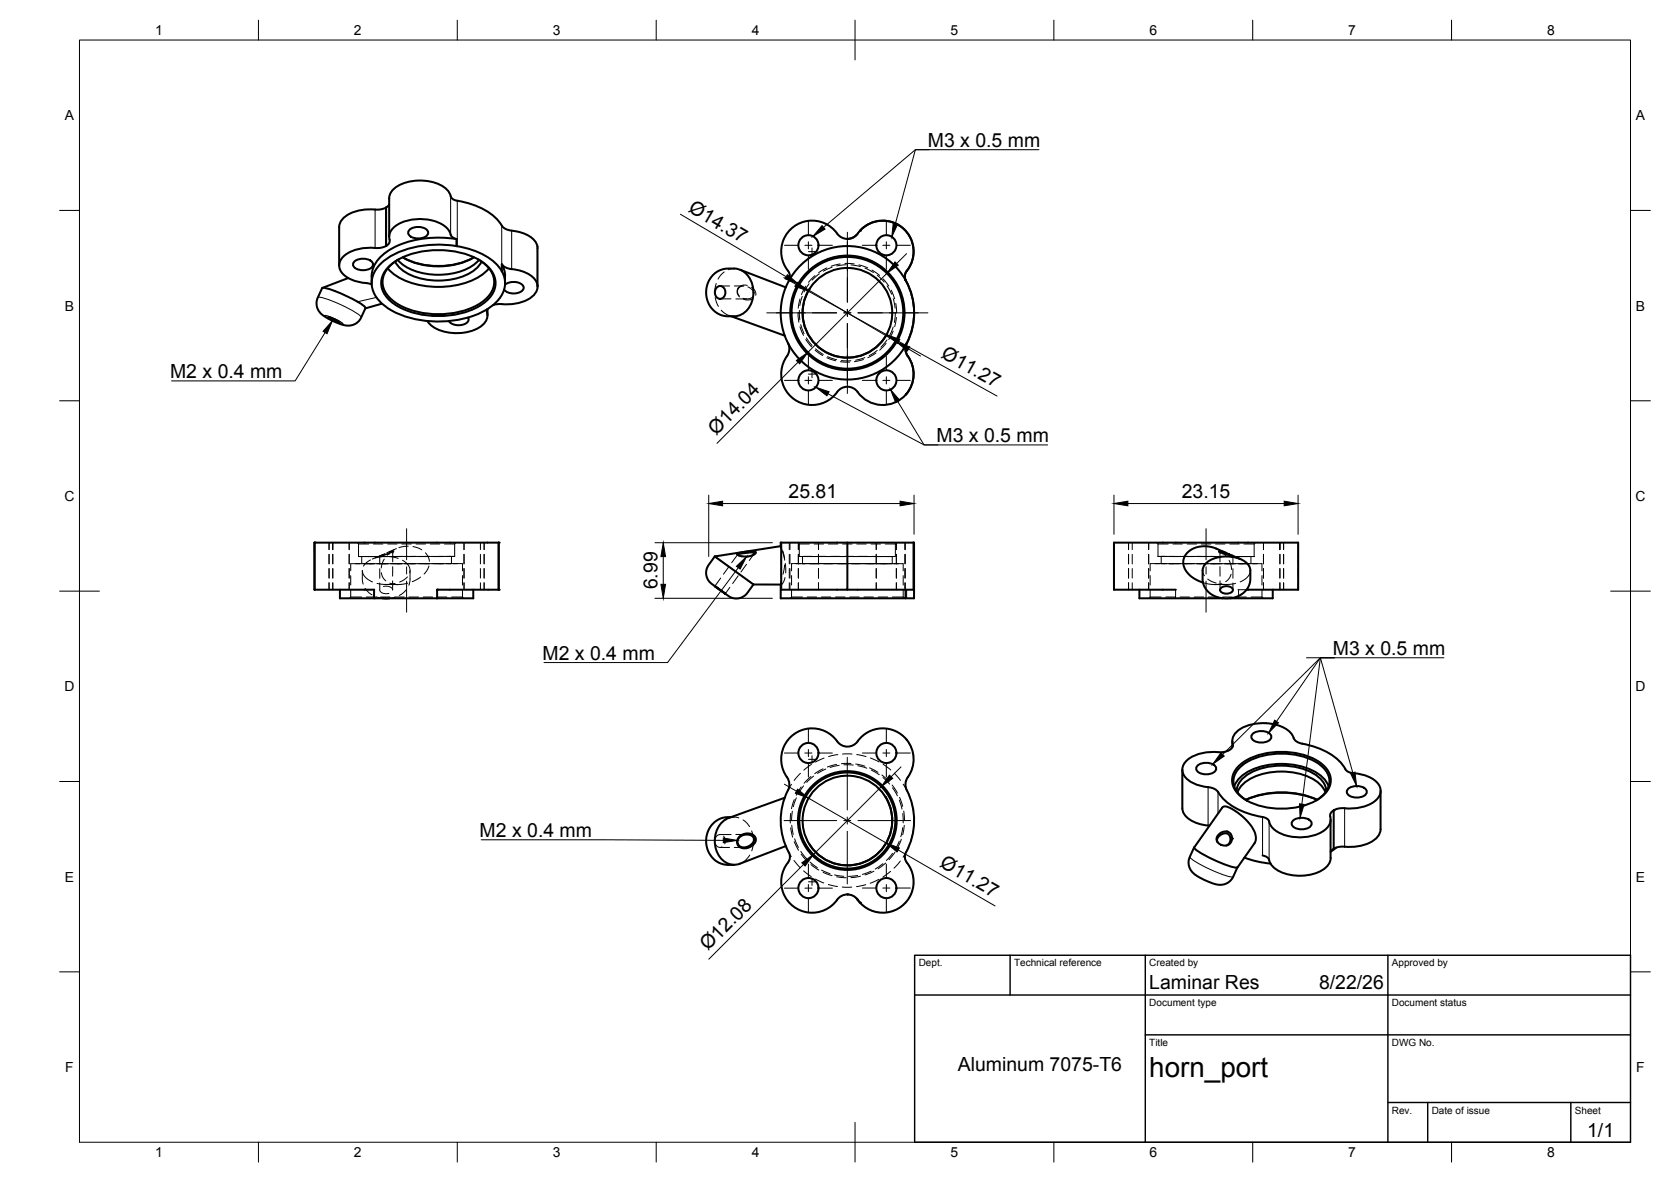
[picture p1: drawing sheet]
<svg xmlns="http://www.w3.org/2000/svg" width="420mm" height="297mm" viewBox="0 0 420 297" stroke-linecap="round" stroke-linejoin="round" font-family="sans-serif">
<!-- layer: Hidden -->
<g fill="none" stroke="#000" stroke-width=".25">
<path d="M216.3 58l-.9 1M179.8 74.8l.8 2.2M180.1 71.2l-.4 2.4M181.1 71.9h2.4M181.1 75.1h2.7M181.3 77.9l1.7 1.3 1.6 .3M182.1 68.4l-1.1 1-.4 .8M183.2 79.3l.7 .2M184.6 67.5l-1.5 .3M184.6 71.9h2.4M185 75.1h2.8M186.1 67.8h.1"/>
<path d="M186.9 71.9h-.3a1.41 1.41 0 0 0-.8 2.4M187.9 71.7h-1a1.66 1.66 0 0 0-1.5 1.1 1.66 1.66 0 0 0 .5 1.8M188 72.1l1.2 .8 .4 .9M189 72.2l.8 .8 .3 .7-.1 .5M189.1 74.8l-1 .3-1.3-.1M189.3 75.1l-1 .3-1.3-.2M200.6 78.6l.3 2.4M201 78l.1 2.4M201.1 75.1l-.4 2.4M201.7 74.5l-.6 2.3M202.6 71.9l-1.1 2.1M203.4 71.3l-1.2 2.1"/>
<path d="M203.5 72.6h.1M204.9 69.3l-1.6 1.7M205.3 70.4l-1.8 2.2M206 68.8l-1.8 1.6M207.9 67.3l-2.1 1.2M208.2 68.4l-2 1.3M209.2 67.1l-2.2 1M211.3 66.3l-2.3 .6M211.6 67.4l-2.3 .6M212.4 66.2l2.4 .1M212.8 66.5l-2.4 .3M212.8 67.4l2.4 .1"/>
<path d="M214 66.6l2.3 .4M216 66.6l2.2 .7M216.4 67.8l2.1 1M217.5 67.4l2.1 1.1M219.2 67.9l2 1.3M219.6 69.4l1.7 1.6M220.6 69.2l1.7 1.7M222 70l1.5 1.9M222.1 71.9l1.2 2M223 71.8l1.2 2.1M223.8 75l.5 2.4M224.1 72.9l.9 2.2"/>
<path d="M224.3 78.6l-.2 2.3M224.6 75.1l.5 2.3M225.1 78.6l-.2 2.4M225.2 76.2l.2 2.4M225.4 79.8l-.4 2.3M201.1 82.1l.9 2.2M201.3 81.6l.9 2.2M202.6 85.3l1.5 1.9M202.8 84.9l1.4 1.9M204.9 88l2 1.4M205.1 87.7l1.9 1.4M207.9 89.9l2.2 .8"/>
<path d="M208.1 89.6l2.3 .8M211.3 90.9l2.4 .1M211.5 90.6l2.5 .1M217.1 90.3l-2.3 .6M217.5 89.9l-2.4 .6M220.3 88.7l-2.1 1.2M220.6 88.1l-2.1 1.3M222.6 84.6h.1M222.8 86.3l-1.6 1.7M223 85.4l-1.5 1.9M223.8 82.1l-1.2 2.5M224.6 82.2l-.9 2.2"/>
<path d="M224.6 83.2l-1.1 2.1M82.7 136.4v1.7M82.7 139.3v2.4M83.7 138.1v-1.7v1.7M83.7 139.3v2.4M87.8 136.4v1.7M87.8 139.3v2.4M89.8 136.4l.3 .3M90.1 136.7h2.6M90.1 136.7v3.2M90.7 139.9h-.6h4h-2.3M91 139.9v1.8"/>
<path d="M91.2 139.9h2.4M93 139.9h2.3M93.9 136.7h2.4M94.7 139.9h2.3M95.2 139.9l.3 .1v1.7M95.3 139.9h2.3zM95.7 139.6l-2.1 .9M96.5 139.9h2.3M96.6 139.9l-2.3 .4M96.8 139.1l-1.6 .8 1.5-.6M97.5 136.7h2.3M97.8 139.9l2.3 .4"/>
<path d="M97.9 138.7l1.1-.1-1.1 .4M98 139.2l-2.2 .6M98.2 139.9h2.3M98.4 138.8l-2.2 .9M98.7 138.9v2.3M98.8 139.9l2.3-.1zM99 138.6l-.3 .4M99.2 138.1l-1.9 1.4M99.7 137.9l-2.4 1M99.9 139.8h2.3M101 136.7h2.4M101.7 139.9h2.3"/>
<path d="M102.2 139.8h2.3zM102.7 137.3l-2.4 .3M103.4 139.8h4.6h-2.3M103.8 137.4l1.1 .2 1.1 .6M104.6 136.7h2.4M105.1 139.9h2.3M106.8 139.8l4.6 .1M107 138.9l.6 .9 .4 1.2M108.2 136.7h2.4M108.6 139.9h2.3M109.2 139.8h2.3M110.3 139.8h4h-.6"/>
<path d="M111.8 136.7h2.5M112.1 139.8h1.4h-.9M113.5 139.8v1.8M114.3 136.7v3.1M114.6 136.4l-.3 .3M116.7 136.4v1.7M116.7 139.3v2.4M120.8 136.4v1.7M120.8 139.3v2.4M121.7 136.4v1.7M121.7 139.3v2.4M179.7 139.8l4.3 3.2"/>
<path d="M179.7 139.8h.1M185.3 139.3l.1 .2M186.6 139.9l-.8-.2-.4-.3-1.4 2M189.2 139.6l-1.5 .4M189.4 139.5l-.4 .1M189.5 139.2l-1.1 1.7M196.3 137.3l.1 .1M196.3 137.3h.1M196.4 137.7l.9 2.7M196.4 136.4v1.7M196.4 139.3v2.4M196.8 138.5l.5 2.3"/>
<path d="M198.5 136.4v1.7M198.5 139.3v2.4M198.6 136.4v1.7M198.6 139.3v2.4M200.6 136.4l.4 .3M200.7 136.4v1.7M200.7 139.3v2.4M201 136.7v3.1l2.3 .1M201 136.7h2.5M202.1 139.8l4.6 .1M204.1 139.8h-2.3v1.9M204.7 136.7h2.4"/>
<path d="M205.6 139.8l4.6 .1M205.8 136.4v1.7M205.8 139.3v2.4M207.6 139.8l-4.7 .1M208.3 136.7h2.4M209 139.8l4.6 .1M209.9 139.9h2.3M211 139.8l-4.6 .1M211.9 136.7h2.3M212.2 139.8h2.3M212.5 139.8l4.6 .1M215.4 136.7h2.4"/>
<path d="M215.9 139.8l4.6 .1M216.8 139.9h4.6M218 139.8l-4.7 .1M219 136.7h2.4M219.4 139.8l4.6 .1M220.3 139.9h4h-.6M220.3 136.4v1.7M220.3 139.3v2.4M222.6 136.7h2.5M224.3 139.9v1.8h-2.3M225.1 136.7v3.2h-2.3M225.4 136.4v1.7"/>
<path d="M225.4 139.3v2.4M225.5 136.4l-.4 .3M227.5 136.4v1.7M227.5 139.3v2.4M227.6 136.4v1.7M227.6 139.3v2.4M280.1 136.4v1.7M280.1 139.3v2.4M283.8 136.4v1.7M283.8 139.3v2.4M284.7 136.4v1.7M284.7 139.3v2.4"/>
<path d="M288.8 136.4v1.7M288.8 139.3v2.4M290.9 136.4l.3 .3M291.2 136.7h2.5M291.2 136.7v3.1M291.8 139.8h-.6h4M292 139.8v1.8M292.8 139.8h-.8h1.4M294 139.8h2.3M294 139.9h2.4M294.6 139.9h2.3M294.9 136.7h2.4"/>
<path d="M296.4 139.8h2.3M297.5 139.8h2.3M297.5 139.9h2.3M298 139.9h2.4M298.5 136.7h2.4M299.8 139.8h2.3M300.9 139.8h2.4zM301.5 139.9h2.3M302.1 136.7h2.4M303.3 139.8l2.3 .1M304.4 139.8l2.3 .1M304.4 139.9h2.3"/>
<path d="M305 139.9h2.3M305.6 136.7h2.4M305.8 137.9l1.3 .7 1.3 1.2M306.5 138.6l.3 .4M306.7 139.9h2.3M306.7 138.9v2.3M307.9 139.9h2.3zM308.1 139.1l1.9 .9-.9-.4-1.7-.4M308.5 139.9h2.3M309.2 136.7h2.4M309.4 139.5l.8 .4-.4-.3M310.2 139.9h2.3"/>
<path d="M310.2 139.9l-.2 .1v1.7M311.9 139.9h2.3M312.8 136.7h2.5M313.6 139.9h-2.3h4h-.5M314.5 139.9v1.8M315.3 136.7v3.2M315.7 136.4l-.4 .3M317.7 136.4v1.7M317.7 139.3v2.4M321.8 138.1v-1.7v1.7M321.8 139.3v2.4M322.7 136.4v1.7"/>
<path d="M322.7 139.3v2.4M326.4 136.4v1.7M326.4 139.3v2.4M82.7 142.9v2.4M82.7 146.5v1.7M83.7 142.9v2.4M83.7 146.5v1.7M87.8 142.9v2.4M87.8 146.5v1.7M88.2 150h2.7M88.2 144.7v2.3M88.2 148.2v1.8"/>
<path d="M88.2 150l-.3 .4M89.3 141.7h4.7M90.6 141.7h-2.4v1.8M91.1 143.3v2.3l.2 1.2M91.1 143.4a3.5 3.5 0 0 0 2.6 2.8M91.2 141.7h2.4M91.8 147.9l1 1.1 .7 .5M91.8 141.7h2.3M92.1 150h2.4M92.9 141.7h4.7M93.2 140.7l-1.1 .7-.7 .9M94.1 148.2h.1"/>
<path d="M94.6 150l1.6 .4M94.7 141.7h2.3M94.8 146.6a9.8 9.8 0 0 0 4.5 0M95.3 141.7h2.3M95.5 146.5v1.8a1.74 1.74 0 0 0 2.3 .8M95.5 142.9v2.4M95.7 150h2.4M95.9 143.9l.3 1 .8 1.1M96.4 141.7h2.3M96.6 140.5l-.5 1-.2 1.2M97 146.9h3M98 146.5l1.7 .4 2.8-.4"/>
<path d="M98.2 141.7h2.3M98.7 146v2.3a1.71 1.71 0 0 0-2.3-.9M98.7 142.4v2.4M98.8 141.7h2.3zM99.3 150h2.3M99.3 150.1l-1.3 .3M99.9 141.7h2.3M101.2 140.8a2.84 2.84 0 0 1 1.8 3.1M101.7 141.7h2.3M102.2 141.7h2.3M102.2 141.6h2.4M102.2 148.1l-.8 .9-1 .6"/>
<path d="M102.4 145l-.9 .7-1 .6M102.8 150h2.4M103.1 143.4v2.4l-.3 1.3M103.4 141.7h2.3M105.1 141.6h2.3M105.7 141.7h2.3M105.7 145l-2 1.2M105.7 141.6h2.4M106.4 150h2.4M107.8 142.2l-.3 .8-.9 1.3M108.6 141.6h2.3M109.2 141.7h2.3"/>
<path d="M109.8 148.2h.1M110 150h2.4M111.6 141.6l-4.7 .1M112.1 141.6h1.4l-.9 .1M113.6 150h2.7M113.9 141.7l2.4-.1v1.9M115.1 141.6l-4.7 .1M116.3 144.6v2.4M116.3 148.2v1.8M116.3 150l.3 .4M116.7 142.9v2.4M116.7 146.5v1.7"/>
<path d="M120.8 142.9v2.4M120.8 146.5v1.7M121.7 142.9v2.4M121.7 146.5v1.7M181.2 145.3l-1.5 2M183.3 142.4l-1.4 1.9M183.5 147.6l-1.1 1.6M185 143.7l1.9 1.4M185.6 144.7l-1.4 1.9M187.7 141.8l-1.4 1.9M187.9 145.8l1.5 1.1M196.3 146.6v.3"/>
<path d="M196.4 146.9h.1M196.4 142.9v2.4M196.4 146.5v1.7M196.6 145.5l-.3 1 .1 .4M197.3 142l-.4 2.3M197.4 145.1l-.4 1.2-.6 .6M197.5 141.6v2.4M198.5 142.9v2.4M198.5 146.5v1.7M198.6 142.9v2.4M198.6 146.5v1.7M199 150h2.8"/>
<path d="M199 144.6v2.4M199 148.2v1.8M199 150l-.3 .4M200.2 141.7h2.3M200.7 142.9v2.4M200.7 146.5v1.7M201.4 141.6h-2.4v1.9M202.4 141.7h-.6h4M202.5 141.6h2.4M202.9 150h2.4M203.7 141.7h2.3M204.7 141.6l4.6 .1"/>
<path d="M205.8 142.9v2.4M205.8 146.5v1.7M206 141.6h2.4M206.5 150h2.4M207.2 141.7h2.3M208.2 141.6l4.6 .1M209.5 141.6h2.4M210.1 150h2.4M211.6 141.6h2.3M213.7 150h2.3M214 141.7h2.3M215.1 141.6l4.6 .1"/>
<path d="M215.4 141.6l-4.7 .1M217.2 150h2.4M217.7 141.7h4.7M218.5 141.7h4.7M218.9 141.6l-4.7 .1M220.3 142.9v2.4M220.3 146.5v1.7M220.8 150h2.4M221.2 141.7h4.7M224.4 150h2.7M224.7 141.7h2.4M225.4 142.9v2.4"/>
<path d="M225.4 146.5v1.7M227.1 141.7v1.8M227.1 144.7v2.3M227.1 148.2v1.8M227.1 150l.3 .4M227.5 142.9v2.4M227.5 146.5v1.7M227.6 142.9v2.4M227.6 146.5v1.7M228 148.2v2.2M280.1 142.9v2.4M280.1 146.5v1.7"/>
<path d="M283.8 142.9v2.4M283.8 146.5v1.7M284.7 142.9v2.4M284.7 146.5v1.7M288.8 142.9v2.4M288.8 146.5v1.7M289.2 150h2.7M289.2 144.6v2.4M289.2 148.2v1.8M289.2 150l-.3 .4M290.4 141.6l4.7 .1M291.5 141.7l-2.3-.1v1.9"/>
<path d="M293.1 150h2.4M293.4 141.6h-1.4l.8 .1M293.9 141.6h2.3M294 141.7h2.3M294.6 141.6h2.3M295.6 148.2v2.2M296.2 141.7h2.4M296.7 150h2.4M297.4 141.6l4.7 .1M297.5 141.7h2.3M298 141.6h2.4M300.3 150h2.4"/>
<path d="M300.9 141.6l2.4 .1M300.9 141.7h2.4M301.5 141.7h2.3M302.4 143.4l.4 1.3M302.5 146.4l2.9 .5M303.3 141.7h2.3M303.7 145.5l2.1 1M303.8 150h2.4M304.4 141.7h2.3M304.4 141.7h4.7M305 141.7h2.3M306.7 142.4l.1 2.4"/>
<path d="M306.8 146v2.3M307.1 146.7l-1.7 .2M307.4 150h2.4M307.5 150.4h1.8M307.9 141.7h2.3M307.9 141.7h4.7M308.5 141.7h2.3M308.5 146.9h-3M309.1 140.8l.4 1.2 .2 1.1M309.5 144.3l-.5 1.1-.8 .8M310 142.9v2.4M310 146.5v1.8"/>
<path d="M310.7 146.6l-1.7 .3-2-.1M311 150h2.4M311.3 148.2h2.1M311.3 141.7h2.3M311.4 148.2v2.2M311.4 141.7h4.7M311.9 141.7h2.3M314.4 143.3a3.5 3.5 0 0 1-2.6 2.9M314.6 150h2.7M314.9 141.7h2.4v1.8M317.3 144.7v2.3M317.3 148.2v1.8"/>
<path d="M317.3 150l.3 .4M317.7 142.9v2.4M317.7 146.5v1.7M321.8 142.9v2.4M321.8 146.5v1.7M322.7 142.9v2.4M322.7 146.5v1.7M326.4 142.9v2.4M326.4 146.5v1.7M199 197.1l-.9 1.5M201.3 194.3l-1.6 1.8M201.4 197.8l-1.2 2"/>
<path d="M202.1 197.5l-1.3 2M203.9 195.1l-1.7 1.7M204 192.1l-1.9 1.4M204 199.5l-1.2 2M204.6 195l-1.8 1.6M206.6 197l-1.8 1.6M206.9 193.2l-2 1.2M207.2 190.5l-2.2 1M207.6 193.3l-2.1 1.1M209.8 195.4l-2.2 1M210.4 192.1l-2.4 .7M210.7 189.6l-2.4 .5"/>
<path d="M211 192.3l-2.3 .6M211.8 189.5h2.4M212.2 192.2l2.3 .1M213.3 195l-2.4 .1M214 191.9h-2.4M214.5 195l2.3 .6M215.2 192l2.3 .6M215.4 189.6l2.3 .5M215.7 192.4l2.3 .6M217.9 196l2 1.3M218.6 193l2.1 1.1M218.9 190.5l2.1 1"/>
<path d="M219.1 193.5l2 1.2M220.8 198l1.8 2.2M221.7 194.8l1.8 1.6M222 195.4l1.7 1.6M222.1 192.1l1.9 1.4M224.3 197.3l1.3 2M224.4 198l1.2 2M224.9 194.3l1.5 1.8M227.1 197.1l.9 1.5M227.8 185.7l.9 1.3 .5 1.1M228 198.5v.1M228 198.6l.9 2"/>
<path d="M229.4 192.8l-.7 1.8a3.5 3.5 0 0 0-.7 4M229.5 189.2l.2 2.4M179.9 212.1a1.19 1.19 0 0 0 1.6 .7M181.1 213h2.4M181.9 210.1a1.9 1.9 0 0 1 .3 2M183.8 209.7h-2.7a1.42 1.42 0 0 0-1.3 1.4M183.9 205.3h.7M184.6 213h2.4M185 209.7h2.8M185.8 205.5l-1.5-.2-1.1 .3M186.8 206l.7 .6 1 1.1M188.5 214.9l-1.3 1.5-1.1 .7"/>
<path d="M189 208.8a7.4 7.4 0 0 1 0 5M198.3 214.2l.6 1.1M198.8 204.4l-.1 2.4M198.8 208l.5 2.4M199.1 207.4l.4 2.3M199.2 203.9l-.2 2.3M199.6 216.2l1.6 1.8M199.7 200.9l-.7 2.3M199.7 211.5l1.1 2.2M199.8 210.8l1 2.2M200.2 200.5l-.7 2.2M201.4 214l1.4 1.8"/>
<path d="M201.4 214.7l1.6 1.8M201.8 206.1l.2 2.4M202.1 218.8l1.9 1.5M202.3 209.7l1.2 2.5M202.4 202.6l-.5 2.4M203.5 212.2h.1M203.7 216.6l1.8 1.5M203.9 217.3l2 1.4M206.5 218.7l2.2 .9M207 219.2l2.2 .9M209.8 219.9l2.4 .3M219 218.9l-2.2 .8"/>
<path d="M219.7 218.9l-2.2 1M222 217.1l-1.9 1.3M222.6 200.2h.1M222.7 216.9l-1.9 1.4M223.9 219l-1.9 1.4M224.4 214.5l-1.5 1.7M225 214.2l-1.5 1.8M226.1 211.4l-1 2.1M226.1 201l.7 2.3M226.2 200.4l.8 2.2M226.4 216.4l-1.6 1.8M226.6 210.9l-.9 2.2"/>
<path d="M227 204.5l.1 2.3M227 208l-.5 2.3M227.1 215.4l.6-1-.2 .8 .1 .8 1.6 2.8M227.2 203.8l.2 2.4M227.4 207.4l-.4 2.4M228.7 212.2l-1 2.2M229.2 201.7l.5 2.4M229.5 219.9l.2 2.4M229.6 208.8l-.5 2.3M229.8 205.2v2.4M205 220.9l2.1 1M208.3 222.3l2.3 .5"/>
<path d="M210.4 220.3l2.4 .3M211.8 222.9h2.4M213.1 224.8h.1M213.1 224.8l1.2 .3 1.1 .7M215.7 220l-2.4 .2M216.3 226.9l1.8 1.4M216.4 220.2l-2.4 .3M217.7 222.3l-2.4 .5M219.2 228.8l2.3 .5M221 221l-2.2 1M225 228.7l-2.3 .6M227.8 226.6l-1.8 1.6"/>
<path d="M229.5 223.5l-1 2.2"/>
</g>
<!-- layer: Visible -->
<g fill="none" stroke="#000" stroke-width=".51">
<path d="M97.1 52.2v9.6M97.1 52.2a7.4 7.4 0 0 1-4.5 .4 8.8 8.8 0 0 0-6.8 2.8l-.5 1.7v9.6M97.9 51.4l-.8 .8M102.9 57.8a3.5 3.5 0 0 1 4.7 .3 1.58 1.58 0 0 1-1.8 1.8 3 3 0 0 1-3.1-1.1v-.7zM115 50.5l-.5-.2a1.85 1.85 0 0 1-1.4-1.7 7.9 7.9 0 0 0-6.7-3.2 9.8 9.8 0 0 0-7.7 2.4l-.8 1.3v.7v9.7M115 50.4a15.7 15.7 0 0 1 11.4 6.6l.7 .5 1 .4a9.1 9.1 0 0 1 6.5 2.8l.6 1.4-.1 9.9M215.4 59l-1.3 .9-1 .1M216.3 57.9a7.8 7.8 0 0 1 10.9-.4 7.8 7.8 0 0 1 .6 10.9l-.3 1.3 .3 .9M81 72.4a9.7 9.7 0 0 1 4.7 1.3l2.2 1.1a10.6 10.6 0 0 1 4 2.6l-1.1 2.4a4 4 0 0 1-5.7 1.5 11.5 11.5 0 0 1-5-3.2l-.1-.2a3.5 3.5 0 0 1-.1-3.1l1.1-2.4M82.5 79.7l1.5 .5 1.4 .8-1.5-.4zM87.5 69.9l-6.4 2.5M89.1 65.7a3.5 3.5 0 0 1 4.6 .4 1.58 1.58 0 0 1-1.8 1.8 3 3 0 0 1-3.1-1.1v-.7z"/>
<path d="M95.7 66.3a20.7 20.7 0 0 1 14.3-4.8 22.1 22.1 0 0 1 14.5 4.5 6.5 6.5 0 0 1-.5 10.6 24.2 24.2 0 0 1-18.6 3.8 17.1 17.1 0 0 1-10.7-5.6 6.2 6.2 0 0 1 1-8.5zM96 76.3l-4.1 1.2M97.1 61.8l-1.8 .5a11.9 11.9 0 0 0-8.9 2.1 3.1 3.1 0 0 0 1 5.4 15.3 15.3 0 0 0 5.8 1.6l.3 .1M97.9 66.9a19.3 19.3 0 0 1 14.5-4 17.2 17.2 0 0 1 10.2 4 5.5 5.5 0 0 1 0 8.5 19.3 19.3 0 0 1-14.6 3.9 17.2 17.2 0 0 1-10.1-3.9 5.5 5.5 0 0 1 0-8.5zM99.4 65.7a9.7 9.7 0 0 0 6.9 4.4 16.9 16.9 0 0 0 13-2.3l1.3-1.3 .5-.8M100 65.3a14.1 14.1 0 0 0 11.4 3.7 12.9 12.9 0 0 0 9-3.7M100.1 65.2a6.8 6.8 0 0 0-3.9 6.2 7.3 7.3 0 0 0 4.1 5.2 21.6 21.6 0 0 0 21-.7 5.6 5.6 0 0 0 1.8-8.2l-1.7-1.7-1.1-.8M101.5 64.8a19.5 19.5 0 0 0 17.4 0M114.8 60.1v1.8M114.8 60.1l-.8-.4a1.72 1.72 0 0 1-.9-1.3 8.1 8.1 0 0 0-7.2-3.4 9.2 9.2 0 0 0-7.5 2.9 3 3 0 0 0-.4 2.7 1.61 1.61 0 0 1-.9 1.2M114.8 60.1a25.2 25.2 0 0 0-17.7 3.3 7.9 7.9 0 0 0-3.6 7.7M117.7 79.8a1.32 1.32 0 0 1-1.4 1.8 3.2 3.2 0 0 1-3.4-.9"/>
<path d="M119.2 64.7a18.7 18.7 0 0 1-17.9 0M122.6 79.3v-1.6l-.1 .3a3.8 3.8 0 0 1-2.7 4.7 11.9 11.9 0 0 1-11.3-.8l-1-1.2M122.9 67.4a16.9 16.9 0 0 1-12.7 4.7 16.8 16.8 0 0 1-12.7-4.7M126.1 76.4l-2.1 .3M126.2 66.4v1.8M127 71.6a3.5 3.5 0 0 1 4.5 .2 1.22 1.22 0 0 1-1 1.7 3.4 3.4 0 0 1-3.8-.7M127 71.1l-.1-2.7-.7-2 .6 .6 .8 .4a11.5 11.5 0 0 1 6.6 2.4 3.1 3.1 0 0 1-.9 5.1 11.3 11.3 0 0 1-7.2 1.5M180.3 72.2a1.41 1.41 0 0 1 1.7 .1 1.41 1.41 0 0 1 .3 1.7 1.32 1.32 0 0 1-1.5 1.1 1.32 1.32 0 0 1-1.1-1.6l.1-.5zM183.9 79.5l13.4 4.9M184.6 67.5a5.2 5.2 0 0 1 4.8 5.1 5.8 5.8 0 0 1-7 6.8 6.1 6.1 0 0 1-4.9-5.9 6.1 6.1 0 0 1 4.9-6h2.2M186.2 67.8l11.4 4.4M203.5 72.6a11.3 11.3 0 0 0 3.6 15.6 11.3 11.3 0 0 0 15.5-3.6"/>
<path d="M213.1 60l-1-.1-.9-.5a9.2 9.2 0 0 0-6-3.9 7.8 7.8 0 0 0-7.9 4.1 7.8 7.8 0 0 0 1.1 8.8l.2 1.3-.3 .9M213.1 60l1-.1 .8-.5a9.3 9.3 0 0 1 6.1-3.9 7.8 7.8 0 0 1 7.7 3.9 7.8 7.8 0 0 1-.7 8.7M227.7 70.4h.1M227.7 70.4l.1 .2M227.7 70.4a16.8 16.8 0 0 0-25.5-4.6 16.8 16.8 0 0 0 .4 26 16.8 16.8 0 0 0 25.4-5.5M227.8 70.6a16.7 16.7 0 0 1 .2 15.7M228 68a2.34 2.34 0 0 0-.3 2.4M198.1 86.2a3.5 3.5 0 0 1-.7 4.1 7.8 7.8 0 0 0 2.9 10.4 7.8 7.8 0 0 0 10.5-2.6 3.3 3.3 0 0 1 5.3 1 7.8 7.8 0 0 0 10.7 1 7.8 7.8 0 0 0 1.5-10.6M228 86.3l-.4 1.4 .2 1 .4 .8M228 86.3h.1M228 86.2a3.2 3.2 0 0 0 .3 3.3M228.3 89.5a7.6 7.6 0 0 1-.5 9.7"/>
<path d="M179.7 139.8l9.7 7.1M179.7 139.8l-1.5 2.2a3.7 3.7 0 0 0 1.7 5.4l2.5 1.8a3.6 3.6 0 0 0 5.5-.2l1.5-2.1M185.3 139.2a9.2 9.2 0 0 1 4.7-.5 .66 .66 0 0 1-.7 .8 3.7 3.7 0 0 1-4-.3zM185.4 139.4l.1-.1a10.5 10.5 0 0 1 4.1-.3l-.4 .6M196.3 137.3l-16.6 2.5M196.4 136.4v11.8h16.7v-11.8h-16.8l.1 1.3M213.1 136.4h16.6M229.7 136.4v11.8h-16.6M229.7 136.4h.1v14h-2.1M306.9 138.8l1.2 .3M307 138.5h.1M308.2 138.9a11.7 11.7 0 0 0-5-1.6 5 5 0 0 0-5.7 3.7 5.4 5.4 0 0 0 3.9 5l1.1 .4"/>
<path d="M309.2 139.4a3.6 3.6 0 0 0-2.7-.8l2.9 .9 2.5 1M309.8 139.9h.1M79.1 148.2v-11.8h46.3v11.8h-15.5v2.2h9.1v-2.2M79.1 148.2h.1M79.1 148.2h15l-.1 2.2h-8.5v-2.2M94 150.4h15.9M96.2 150.4h1.8M179.7 147.3l2.7 1.9zM189.4 146.9h7M196.3 146.9v3.5h31.4v-2.2M286.5 148.2v2.2h21M295.7 148.2h-15.6v-11.8h46.3v11.8h-13"/>
<path d="M307.1 147.7a1.96 1.96 0 0 1 2.9 .5 1.86 1.86 0 0 1-3.2 0zM314.4 143.3v2.2a5.4 5.4 0 0 1-6 4.9 5.4 5.4 0 0 1-6-4.9v-2.1a3.6 3.6 0 0 1 3-3.1 8.7 8.7 0 0 1 8.2 1.3l.7 1.1 .1 .7M320 148.2v2.2h-10.7M297.3 193.4v9.7M301.1 192.4a3.5 3.5 0 0 1 4.6 .4 1.58 1.58 0 0 1-1.8 1.7 3 3 0 0 1-3.1-1v-.7zM306.3 199.1a15.7 15.7 0 0 0 11.2 6.2M309.9 186.2v1.6M310 186.9a2.07 2.07 0 0 1-2.2 2.1h-.5a12.1 12.1 0 0 0-8.8 2.1 3 3 0 0 0 .2 4.9 12.7 12.7 0 0 0 6.2 2l.8 .5 .6 .6M310.3 197.6a9 9 0 0 1 6.5-4.9 18.4 18.4 0 0 1 15 2 6.2 6.2 0 0 1 2.3 2.9M311.1 199.1a8.4 8.4 0 0 1 6.1-4.5 17.2 17.2 0 0 1 13.9 1.8 5.8 5.8 0 0 1 2.2 2.7M311.4 192.6a16.8 16.8 0 0 1 13.5-3.5 13 13 0 0 1 8.8 4.3 4.8 4.8 0 0 1-1.6 7 18.7 18.7 0 0 1-19.8 0 4.9 4.9 0 0 1-.9-7.8zM315 184.4a3.5 3.5 0 0 1 4.6 .4 1.58 1.58 0 0 1-1.8 1.8 3 3 0 0 1-3.1-1.1v-.7z"/>
<path d="M327.4 186.9a16.4 16.4 0 0 1 10.5 5.7l.4 .7M327.4 186.9l-1-.3-.7-.5a6.2 6.2 0 0 0-5.1-4 10.9 10.9 0 0 0-9.8 2 2.94 2.94 0 0 0-.8 2.8M333.5 198.8a6.1 6.1 0 0 0-4.5-5.1 17.4 17.4 0 0 0-15.7 1.2 5.3 5.3 0 0 0-2.4 3.9M338.3 193.3l1 .8a14 14 0 0 1 6.4 2 3.1 3.1 0 0 1-.2 5.4 12.4 12.4 0 0 1-8.4 1.6l-1.7 .5M339 198.3a3.5 3.5 0 0 1 4.6 .3 1.58 1.58 0 0 1-1.8 1.8 3 3 0 0 1-3.1-1v-.8zM347.1 198.7v9.7a4.5 4.5 0 0 1-3.4 3.7l-3.1 .7h-2.5M183.9 205.3a6.1 6.1 0 0 0-5.9 3.7 6.1 6.1 0 0 0 1.3 6.7 6 6 0 0 0 5.3 1.6M185.8 210.4a2.5 2.5 0 0 1 4.2 .3 2.64 2.64 0 0 1-1.7 2.3 2.64 2.64 0 0 1-2.8-.6 1.73 1.73 0 0 1 .3-2zM185.8 210.5a2.38 2.38 0 0 1 3.8 .3 2.44 2.44 0 0 1-3.9 1.6l-.3-1zM197.3 200.5l-14.1 5.1a6.5 6.5 0 0 0-.3 11.3 4 4 0 0 0 3.2 .1l11.5-4.4M198.1 216.8a7.8 7.8 0 0 0 1.6 11.2 7.8 7.8 0 0 0 11.1-2.3 3.2 3.2 0 0 1 4.9 .4M198.1 216.8l.5-1.3a3.9 3.9 0 0 0-.8-2.4 17 17 0 0 1 .6-15 3.7 3.7 0 0 0-1-3.6 7.8 7.8 0 0 1 2.9-10.4 7.8 7.8 0 0 1 10.5 2.6 3.3 3.3 0 0 0 5.3-1 7.8 7.8 0 0 1 11-.8 7.8 7.8 0 0 1 .9 10.9 3.9 3.9 0 0 0 .6 3.9 17 17 0 0 1-1 14.9l-.1 .9 .3 .9a7.8 7.8 0 0 1-1 11.2 7.8 7.8 0 0 1-11.2-1.5"/>
<path d="M222.6 200.2a11.3 11.3 0 0 1-3.5 15.5 11.3 11.3 0 0 1-15.6-3.5M297.3 203.1a5 5 0 0 0 4.4 4l2.4 .4M300.2 213l-1 2.3a4 4 0 0 0 2.6 5.3 11.8 11.8 0 0 0 5.6 1.7h.2a3.5 3.5 0 0 0 2.5-2l1-2.3M300.3 212.9v.2a27.3 27.3 0 0 0 10.7 4.9h.1M300.3 213l7-10a1.79 1.79 0 0 1 2.4 .2 13.5 13.5 0 0 1 6 6.5l.1 1-.3 1-4.4 6.3M306.1 211.6a1.83 1.83 0 0 1 .9-1.9 1.83 1.83 0 0 1 2.1 .2 1.76 1.76 0 0 1-.7 2.6M306.6 209.6a1.83 1.83 0 0 1 2.6-.2 1.83 1.83 0 0 1 .1 2.6 1.83 1.83 0 0 1-2.6 .1 1.44 1.44 0 0 1-.1-2.5zM312.9 215.5a25 25 0 0 0 6.6 1.5M313.5 201.2a5.6 5.6 0 0 1-3.3-5.8 7.4 7.4 0 0 1 4.7-4.6 18.7 18.7 0 0 1 16.9 1.3 4.8 4.8 0 0 1 .1 8.4l-1 .7M317.5 215l.5 .1a1.85 1.85 0 0 1 1.3 1.7 7.9 7.9 0 0 0 6.7 3.3 9.8 9.8 0 0 0 7.8-2.5l.7-1.3 .1-.7M317.5 205.3l.5 .1a1.56 1.56 0 0 1 1.1 1.1M319.1 206.5a5.7 5.7 0 0 0 4.7 3.6 11.1 11.1 0 0 0 9.8-2 3.1 3.1 0 0 0 .8-3.2 1.61 1.61 0 0 1 1-1.3l-.1 9.7"/>
<path d="M325.1 206.2a3.5 3.5 0 0 1 4.6 .4 1.58 1.58 0 0 1-1.8 1.8 3 3 0 0 1-3.1-1.1v-.7zM331.2 201a23.1 23.1 0 0 0-17.9 0M331.2 201a22.5 22.5 0 0 0-17.9 0M334.6 206v9.6M336 213l-1.4 1 .8-.7M338.1 212.8h-1.5l-1.3 .5M215.4 225.8l.3 .3M215.6 226.1l.7 .8"/>
<circle cx="203.3" cy="61.6" r="2.53"/>
<circle cx="213.1" cy="78.6" r="14.4"/>
<circle cx="213.1" cy="78.6" r="11.3"/>
<circle cx="213.1" cy="78.6" r="14"/>
<circle cx="222.9" cy="61.6" r="2.53"/>
<circle cx="203.3" cy="95.6" r="2.53"/>
<circle cx="222.9" cy="95.6" r="2.53"/>
<circle cx="203.3" cy="189.2" r="2.53"/>
<circle cx="222.9" cy="189.2" r="2.53"/>
<circle cx="213.1" cy="206.2" r="12.1"/>
<circle cx="213.1" cy="206.2" r="12.4"/>
<circle cx="213.1" cy="206.2" r="11.3"/>
<circle cx="203.3" cy="223.2" r="2.53"/>
<circle cx="222.9" cy="223.2" r="2.53"/>
</g>
<g fill="#000">
<circle cx="216.3" cy="58" r=".25"/>
<circle cx="213.1" cy="60.1" r=".25"/>
<circle cx="79.1" cy="136.4" r=".25"/>
<circle cx="125.4" cy="136.4" r=".25"/>
<circle cx="109.9" cy="148.2" r=".25"/>
<circle cx="125.4" cy="148.2" r=".25"/>
<circle cx="308.4" cy="209" r=".25"/>
<circle cx="309.8" cy="210.7" r=".25"/>
<circle cx="335.3" cy="203.7" r=".25"/>
<circle cx="213.1" cy="224.8" r=".25"/>
<circle cx="216.3" cy="226.9" r=".25"/>
</g>
<!-- layer: Visible Narrow -->
<g fill="none" stroke="#000" stroke-width=".25">
<path d="M94.3 52.7v9.6M113.3 49.3v9.7M115 50.5v11.4M126.2 56.7v11.5M128.7 58v9.6M79.9 74.8a12.3 12.3 0 0 1 5.8 1.8 12.3 12.3 0 0 1 5.1 3.2M81.6 79.3a10.1 10.1 0 0 1 4.7 2.1 10.1 10.1 0 0 1-4.7-2.1zM94.6 74.7l-4.7 1.1M122.5 77.9v.6M135.1 61.9v9.9M303.8 197.8v9.7M306.3 199.1v5.3"/>
<path d="M310 186.9v.6M299.2 215.3a12.3 12.3 0 0 0 5.1 3.2 12.3 12.3 0 0 0 5.8 1.8M317.5 205.3v9.7M319.1 206.5v9.6M338.1 203.1v9.7"/>
</g>
<!-- layer: BORDER -->
<g fill="none" stroke="#000" stroke-width=".25">
<path d="M20 10.1h390v276.9h-390zM65 5.1v5M115 5.1v5M165 5.1v5M215 5.1v10M265 5.1v5M315 5.1v5M365 5.1v5M15 52.9h5M410 52.9h5M15 100.7h5M410 100.7h5"/>
<path d="M15 148.6h10M405 148.6h10M15 196.4h5M410 196.4h5M15 244.2h5M410 244.2h5M65 287v5M115 287v5M165 287v5M215 282.1v9.9M265 287v5M315 287v5"/>
<path d="M365 287v5"/>
</g>
<!-- layer: TITLEBLOCK -->
<path d="M230 240.1h180v46.9h-180zM230 250h180M254 240.1v9.9M288 240.1v46.9M349 240.1v46.9M288 260.1h122M349 277.1h61M359 277.1v9.9M395 277.1v9.9" fill="none" stroke="#000" stroke-width=".36"/>
<!-- layer: Smart Centers -->
<g fill="none" stroke="#000" stroke-width=".25">
<path d="M203.3 55.6v3.4M213.1 58.4v17.5M222.9 55.6v3.4M192.8 78.6h17.6M197.2 61.6h3.4M202.4 61.6h1.8M203.3 60.8v1.8M203.3 64.3v3.4M203.3 63.2h1.8M204.2 62.3v1.8M206 61.6h3.3M212.2 78.6h1.8"/>
<path d="M213.1 77.7v1.8M215.7 78.6h17.6M216.8 61.6h3.4M222 61.6h1.8M222.9 60.8v1.8M222.9 64.3v3.4M225.5 61.6h3.4M197.2 95.6h3.4M202.4 95.6h1.8M203.3 89.6v3.3M203.3 94.7v1.8M203.3 98.3v3.3"/>
<path d="M203.3 94h1.8M204.2 93.1v1.8M206 95.6h3.3M213.1 81.3v17.6M216.8 95.6h3.4M222 95.6h1.8M222.9 89.6v3.3M222.9 94.7v1.8M222.9 98.3v3.3M225.5 95.6h3.4M102.2 132.9v7.8M303.3 132.9v7.8"/>
<path d="M102.2 142.5v1.8M102.2 146v7.8M303.3 142.5v1.8M303.3 146v7.8M197.2 189.2h3.4M202.4 189.2h1.8M203.3 183.2v3.4M203.3 188.3v1.8M203.3 191.9v3.4M203.3 190.8h1.8M204.2 189.9v1.8M206 189.2h3.3"/>
<path d="M213 190.3v13.2M216.8 189.2h3.4M222 189.2h1.8M222.9 183.2v3.4M222.9 188.3v1.8M222.9 191.9v3.4M225.5 189.2h3.4M197.1 206.2h13.3M203.3 217.2v3.3M212.2 206.2h1.7M213 205.3v1.8M213 208.9v13.2"/>
<path d="M215.7 206.2h13.3M222.9 217.2v3.3M197.2 223.2h3.4M202.4 223.2h1.8M203.3 222.3v1.8M203.3 225.9v3.3M203.3 221.6h1.8M204.2 220.7v1.8M206 223.2h3.3M216.8 223.2h3.4M222 223.2h1.8M222.9 222.3v1.8"/>
<path d="M222.9 225.9v3.3M225.5 223.2h3.4"/>
</g>
<!-- layer: FD_Dimensions -->
<g fill="none" stroke="#000" stroke-width=".25">
<path d="M171.1 53.8l26.6 15.7M197.1 69.8l3.1 1.6M200.7 71.3l24.7 14.6M203.2 73.1l19.7 11M223 68.7l-19.9 19.8M227.9 63.7l-2.4 2.5M200.7 91l-20.4 20.4M226 85.8l24.7 13.7M228.5 87.7l3 1.8M164.7 136.4h29.5M166.8 139.9v6.9M178.2 124.4v15.5"/>
<path d="M181.7 126.5h44.6M229.8 124.4v9.9M280.1 124.4v9.9M283.6 126.5h39.3M326.4 124.4v9.9M164.7 150.4h29.5M197.2 197.1l3.1 1.7M221.6 197.7l-17.1 17.1M226.5 192.7l-2.4 2.5M202 217.2l-23.8 23.9M203.3 200.6l19.5 11.2M225.8 213.6l24.4 14.1"/>
</g>
<g fill="#000" stroke="#000" stroke-width=".25">
<path d="M198 69l2.7 2.3-3.3-1.3zM200.4 70.9l2.8 2.2-3.3-1.1zM225 65.8l.9 .8-2.9 2.1zM200.2 90.6l2.9-2.1-2 2.9zM222.9 84.1l3.4 1.2-.6 1zM225.4 85.9l3.3 1.3-.5 1zM166.8 136.4l.5 3.5h-1.1zM178.2 126.5l3.5-.6v1.2zM226.3 125.9l3.5 .6-3.5 .6zM280.1 126.5l3.5-.6v1.2zM322.9 125.9l3.5 .6-3.5 .6zM166.2 146.8h1.1l-.5 3.6z"/>
<path d="M200.6 198.3l2.7 2.3-3.3-1.3zM223.6 194.8l.9 .8-2.9 2.1zM201.6 216.8l2.9-2-2.1 2.8zM222.8 211.8l3.3 1.3-.5 1z"/>
</g>
<!-- layer: Leaders -->
<path d="M206.7 56.7l.8 .9-3.1 1.8zM224.6 56l1.1 .3-1.5 3.2zM83.6 80.6l-1.4 3.3-1-.6zM205.1 97.3l3.4 1.2-.6 1zM223.9 97.9l2.3 2.7-1 .6zM185.2 142.3l2.5-2.4-1.6 3.1zM307 189.2l.8 .8-2.9 2.1zM320.5 181l1 .6-2.5 2.6zM339.6 194.3l1.1-.3 .4 3.5zM181.9 210.6l3.5 .6-3.5 .6zM326.7 202l1.2 .1-1 3.4z" fill="#000" stroke="#000" stroke-width=".25"/>
<path d="M233.7 37.6h-3.5l-23.1 19.5M261.2 37.6h-31l-5.1 18.6M81.7 83.6l-7.5 12.1h-31.1M208.2 99l24.1 12.8h3.5M225.7 100.9l6.6 10.9h31.1M185.6 142.7l-17.7 23.8h-31.1M328.5 165.3h3.5l8.1 28.9M363.1 165.3h-31.1l-11 16M307.4 189.6l24.6-24.3h3.5h-3.5l-4.7 36.8M121 211l60.9 .2" fill="none" stroke="#000" stroke-width=".25"/>
<text font-size="7" x="289" y="270.6">horn_port</text>
<g font-size="4.9">
<text x="233.3" y="36.9">M3 x 0.5 mm</text>
<text x="172.9" y="53.1" transform="rotate(31 172.9 53.1)">Ø14.37</text>
<text x="236.4" y="89.8" transform="rotate(29 236.4 89.8)">Ø11.27</text>
<text x="42.8" y="95">M2 x 0.4 mm</text>
<text x="180" y="109.5" transform="rotate(-45 180 109.5)">Ø14.04</text>
<text x="235.5" y="111.1">M3 x 0.5 mm</text>
<text x="198.3" y="125.1">25.81</text>
<text x="297.2" y="125.1">23.15</text>
<text x="165.3" y="148.1" transform="rotate(-90 165.3 148.1)">6.99</text>
<text x="136.4" y="165.8">M2 x 0.4 mm</text>
<text x="335.1" y="164.6">M3 x 0.5 mm</text>
<text x="120.6" y="210.3">M2 x 0.4 mm</text>
<text x="236.1" y="217.7" transform="rotate(30 236.1 217.7)">Ø11.27</text>
<text x="178" y="239.1" transform="rotate(-45 178 239.1)">Ø12.08</text>
<text x="289" y="248.5">Laminar Res</text>
<text x="331.7" y="248.5">8/22/26</text>
<text x="240.8" y="269.2">Aluminum 7075-T6</text>
<text x="399.1" y="285.7">1/1</text>
</g>
<g font-size="3.5">
<text x="39" y="8.8">1</text>
<text x="89" y="8.8">2</text>
<text x="139" y="8.8">3</text>
<text x="189" y="8.8">4</text>
<text x="239" y="8.8">5</text>
<text x="289" y="8.8">6</text>
<text x="339" y="8.8">7</text>
<text x="389" y="8.8">8</text>
<text x="16.3" y="30.2">A</text>
<text x="411.3" y="30.2">A</text>
<text x="16.3" y="78">B</text>
<text x="411.3" y="78">B</text>
<text x="16.2" y="125.9">C</text>
<text x="411.2" y="125.9">C</text>
<text x="16.2" y="173.7">D</text>
<text x="411.2" y="173.7">D</text>
<text x="16.3" y="221.6">E</text>
<text x="411.3" y="221.6">E</text>
<text x="16.4" y="269.4">F</text>
<text x="411.4" y="269.4">F</text>
<text x="39" y="290.8">1</text>
<text x="89" y="290.8">2</text>
<text x="139" y="290.8">3</text>
<text x="189" y="290.8">4</text>
<text x="239" y="290.8">5</text>
<text x="289" y="290.8">6</text>
<text x="339" y="290.8">7</text>
<text x="389" y="290.8">8</text>
</g>
<g font-size="2.5">
<text x="231" y="242.9">Dept.</text>
<text x="255" y="242.9">Technical reference</text>
<text x="289" y="242.9">Created by</text>
<text x="350" y="242.9">Approved by</text>
<text x="289" y="252.8">Document type</text>
<text x="350" y="252.8">Document status</text>
<text x="289" y="262.9">Title</text>
<text x="350" y="262.9">DWG No.</text>
<text x="350" y="279.9">Rev.</text>
<text x="360" y="279.9">Date of issue</text>
<text x="396" y="279.9">Sheet</text>
</g>
</svg>
